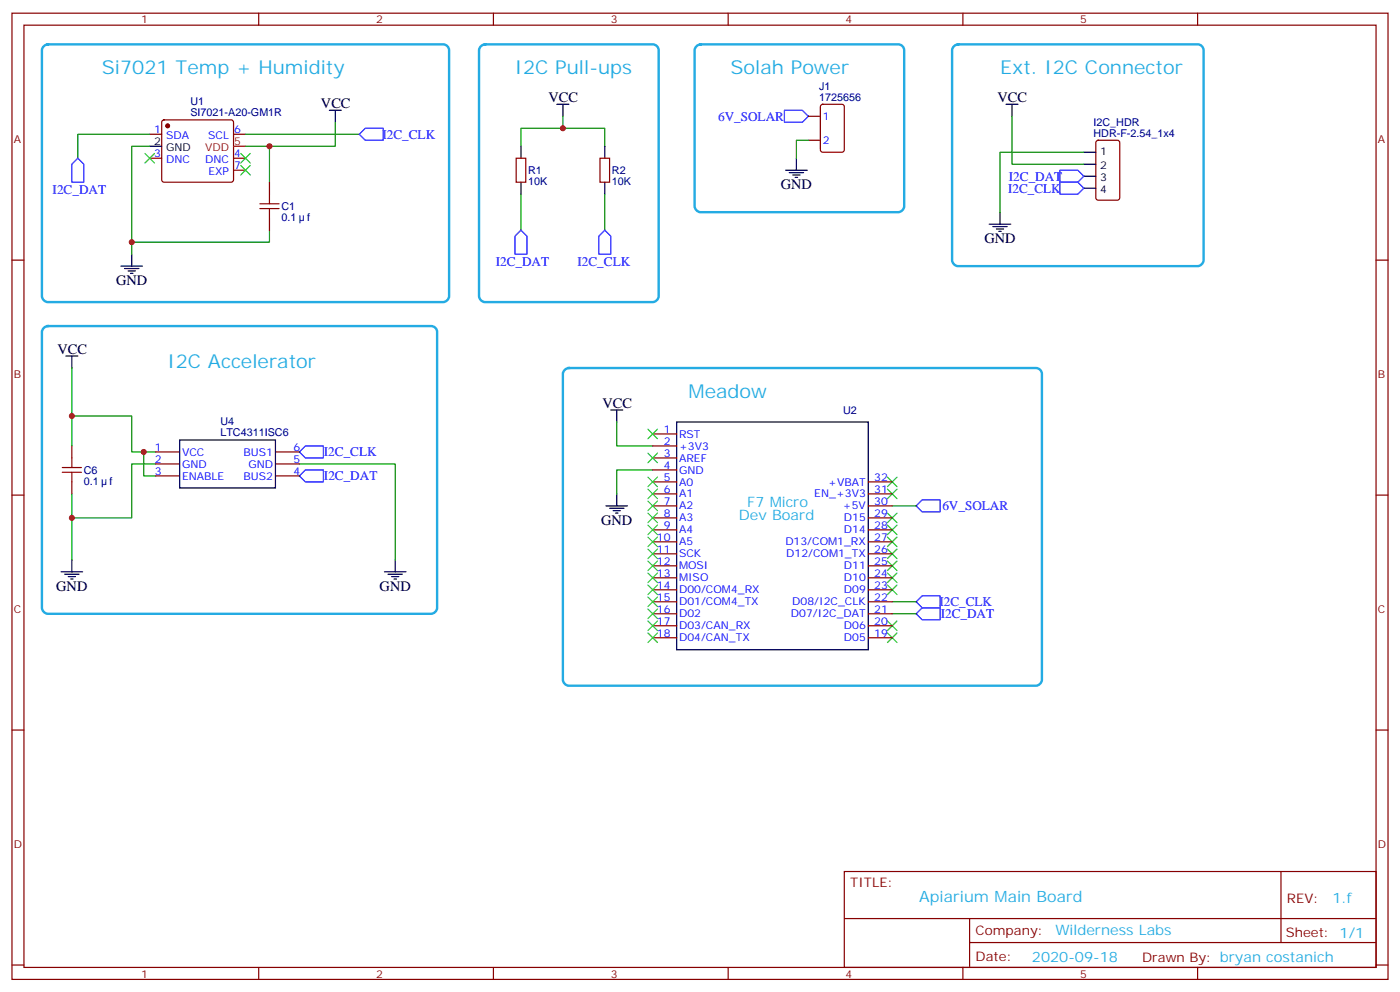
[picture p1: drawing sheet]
<svg xmlns="http://www.w3.org/2000/svg" width="412mm" height="292mm" viewBox="0 0 412 292" stroke-linecap="round" stroke-linejoin="round" font-family="sans-serif">
<g fill="none" stroke="#870000" stroke-width=".35">
<path d="M3.5 3.9h405.4v284.3h-405.4zM7.1 7.4h398.2v277.3h-398.2zM76.2 3.9v3.5M145.3 3.9v3.5M214.5 3.9v3.5M283.6 3.9v3.5M352.8 3.9v3.5M44.1 39.5h3.5M47.9 35.5l.4-.2h19.8l.5 .2 .2 .5v16.9l-.2 .5-.5 .2h-19.8l-.5-.2-.2-.5v-16.9zM68.8 39.5h3.5M238.1 34.2h3.6M241.9 30.9l.5-.2h5.6l.7 .4v13l-.5 .6-5.8 .1-.7-.5v-12.9z"/>
<path d="M44.1 46.6h3.5M68.8 46.6h3.5M68.8 50.1h3.5M79.4 53.6v3.6M152 46.6h2.9v7h-2.9zM176.7 46.6h2.9v7h-2.9zM238.1 41.3h3.6M323 41.5l.5-.2h5.6l.7 .4v16.5l-.4 .7h-5.9l-.7-.4v-16.5zM3.5 76.6h3.6M79.4 64.2v3.5M405.3 76.6h3.6M21.2 131.2v3.6"/>
<path d="M45.9 136.5h7M45.9 133h7M81.1 136.5h7.1M81.1 133h7.1M192.3 127.7h7M192.3 138.3h7M192.3 134.8h7M192.3 131.2h7M3.5 145.7h3.6M21.2 141.8v3.5M45.9 140.1h7M81.1 140.1h7.1"/>
<path d="M192.3 159.5h7M192.3 155.9h7M192.3 152.4h7M192.3 148.9h7M192.3 145.3h7M192.3 141.8h7M255.8 159.5h7M255.8 155.9h7M255.8 152.4h7M255.8 148.9h7M255.8 145.3h7M255.8 141.8h7"/>
<path d="M405.3 145.7h3.6M192.3 177.1h7M192.3 173.6h7M192.3 170h7M192.3 166.5h7M192.3 163h7M255.8 177.1h7M255.8 173.6h7M255.8 170h7M255.8 166.5h7M255.8 163h7M192.3 187.7h7"/>
<path d="M192.3 184.1h7M192.3 180.6h7M255.8 187.7h7M255.8 184.1h7M255.8 180.6h7M3.5 214.8h3.6M405.3 214.8h3.6M248.7 256.5h156.6v28.2h-156.6zM377.3 256.5v20.9M248.7 270.3h156.5M285.6 277.4h119.6M285.6 270.3v14.1"/>
<path d="M3.5 284h3.6M76.2 284.7v3.5M145.3 284.7v3.5M214.5 284.7v3.5M283.6 284.7v3.5M352.8 284.7v3.5M405.3 284h3.6"/>
</g>
<circle cx="49.4" cy="37" r=".53" fill="#870000" stroke="#870000" stroke-width=".35"/>
<g fill="none" stroke="#000" stroke-width=".35">
<path d="M97 32.5h3.5M98.8 32.5v3.5M164 30.7h3.6M165.8 30.7v3.5M296.3 30.7h3.6M298.1 30.7v3.5M44.1 43h3.5M153.5 43v3.6M153.5 53.6v3.6M178.2 43v3.6M178.2 53.6v3.6M231.4 50.1h6.4"/>
<path d="M232.5 50.8h4.2M233.5 51.5h2.2M234.2 52.2h.7M234.6 46.6v3.5M319.3 44.8h3.5M319.3 48.3h3.5M319.3 51.9h3.5M319.3 55.4h3.5M35.6 78.3h6.4M36.7 79h4.2M37.7 79.7h2.2M38.8 74.8v3.5"/>
<path d="M291.4 66h6.3M292.5 66.7h4.2M293.5 67.4h2.1M294.2 68.1h.7M294.6 62.4v3.6M38.5 80.4h.7M19.4 104.8h3.5M21.2 104.8v3.5M52.9 129.5h28.2v14.1h-28.2zM179.9 120.6h3.5M181.7 120.6v3.6M199.3 124.2h56.5v67h-56.5z"/>
<path d="M178.5 148.9h6.4M179.6 149.6h4.2M180.6 150.3h2.1M181.3 151h.7M181.7 145.3v3.6M18 168.3h6.3M19 169h4.3M20.1 169.7h2.1M20.8 170.4h.7M21.2 164.7v3.6M113.2 168.3h6.4M114.3 169h4.2"/>
<path d="M115.4 169.7h2.1M116.1 170.4h.7M116.4 164.7v3.6"/>
</g>
<path d="M68.8 43h3.5" fill="none" stroke="#f00" stroke-width=".35"/>
<g fill="none" stroke="#008700" stroke-width=".35">
<path d="M44.1 39.5h-21.2v7.1M72.3 39.5h33.5M98.8 36v7h-26.5M165.8 34.2v3.5h-12.3v5.3M165.8 37.7h12.4v5.3M298.1 34.2v14.1h21.2M44.1 43h-5.3v31.8M79.4 43v10.6M153.5 57.2v10.5M178.2 57.2v10.5M238.1 41.3h-3.5v5.3M319.3 44.8h-24.7v17.6"/>
<path d="M79.4 67.7v3.6h-40.6M21.2 108.3v14.1h17.6v10.6h7.1M21.2 122.4v8.8M42.3 133v7.1h3.6M45.9 136.5h-7.1v15.9h-17.6M88.2 136.5h28.2v28.2M181.7 124.2v7h10.6M192.3 138.3h-10.6v7M21.2 145.3v19.4M262.8 148.9h7.1M262.8 177.1h7.1M262.8 180.6h7.1"/>
</g>
<g fill="none" stroke="#3c3" stroke-width=".35">
<path d="M42.7 45.2l2.8 2.8M45.5 45.2l-2.8 2.8M70.9 45.2l2.8 2.8M70.9 48.7l2.8 2.8M73.7 45.2l-2.8 2.8M73.7 48.7l-2.8 2.8M190.9 126.3l2.8 2.8M190.9 133.3l2.8 2.9M193.7 126.3l-2.8 2.8M193.7 133.3l-2.8 2.9M190.9 140.4l2.8 2.8M190.9 143.9l2.8 2.9"/>
<path d="M190.9 147.5l2.8 2.8M190.9 151l2.8 2.8M190.9 154.5l2.8 2.8M190.9 158l2.8 2.9M193.7 140.4l-2.8 2.8M193.7 143.9l-2.8 2.9M193.7 147.5l-2.8 2.8M193.7 151l-2.8 2.8M193.7 154.5l-2.8 2.8M193.7 158l-2.8 2.9M261.4 158l2.8 2.9M261.4 154.5l2.8 2.8"/>
<path d="M261.4 151l2.8 2.8M261.4 143.9l2.8 2.9M261.4 140.4l2.8 2.8M264.2 158l-2.8 2.9M264.2 154.5l-2.8 2.8M264.2 151l-2.8 2.8M264.2 143.9l-2.8 2.9M264.2 140.4l-2.8 2.8M190.9 161.6l2.8 2.8M190.9 165.1l2.8 2.8M190.9 168.6l2.8 2.8M190.9 172.2l2.8 2.8"/>
<path d="M190.9 175.7l2.8 2.8M190.9 179.2l2.8 2.8M193.7 161.6l-2.8 2.8M193.7 165.1l-2.8 2.8M193.7 168.6l-2.8 2.8M193.7 172.2l-2.8 2.8M193.7 175.7l-2.8 2.8M193.7 179.2l-2.8 2.8M261.4 172.2l2.8 2.8M261.4 168.6l2.8 2.8M261.4 165.1l2.8 2.8M261.4 161.6l2.8 2.8"/>
<path d="M264.2 172.2l-2.8 2.8M264.2 168.6l-2.8 2.8M264.2 165.1l-2.8 2.8M264.2 161.6l-2.8 2.8M190.9 182.7l2.8 2.9M190.9 186.3l2.8 2.8M193.7 182.7l-2.8 2.9M193.7 186.3l-2.8 2.8M261.4 186.3l2.8 2.8M261.4 182.7l2.8 2.9M264.2 186.3l-2.8 2.8M264.2 182.7l-2.8 2.9"/>
</g>
<path d="M105.8 39.5l1.8-1.8h5.3v3.6h-5.3zM231.1 32.5h5.3l1.7 1.7-1.7 1.8h-5.3zM21.2 48.3l1.7-1.7 1.8 1.7v5.3h-3.5zM312.2 50.1h5.3l1.8 1.8-1.8 1.7h-5.3zM312.2 53.6h5.3l1.8 1.8-1.8 1.8h-5.3zM153.5 67.7l1.7 1.8v5.3h-3.5v-5.3zM178.2 67.7l1.7 1.8v5.3h-3.5v-5.3zM88.2 133l1.8-1.8h5.2v3.6h-5.2zM88.2 140.1l1.8-1.8h5.2v3.5h-5.2zM271.6 147.1h5.3v3.5h-5.3l-1.7-1.7zM271.6 175.3h5.3v3.6h-5.3l-1.7-1.8zM271.6 178.9h5.3v3.5h-5.3l-1.7-1.8z" fill="none" stroke="#00f" stroke-width=".35"/>
<path d="M76.6 60h5.6M79.4 57.2v2.8M76.6 61.4h5.6M79.4 61.4v2.8M18.3 139h5.7M18.3 137.6h5.7M21.2 134.8v2.8M21.2 139v2.8" fill="none" stroke="#a10000" stroke-width=".35"/>
<path d="M12.9 13.6l1.2-.5h116.4a1.76 1.76 0 0 1 1.8 1.7v72.3a1.89 1.89 0 0 1-1.8 1.8h-116.4a1.89 1.89 0 0 1-1.8-1.8v-72.3zM141.7 13.6l1.2-.5h49.4a1.76 1.76 0 0 1 1.7 1.7v72.3a1.89 1.89 0 0 1-1.7 1.8h-49.4a1.89 1.89 0 0 1-1.8-1.8v-72.3zM205.2 13.6l1.2-.5h58.2a1.76 1.76 0 0 1 1.7 1.7v45.9a1.89 1.89 0 0 1-1.7 1.7h-58.2a1.89 1.89 0 0 1-1.8-1.7v-45.9zM281 13.6l1.2-.5h70.6a1.76 1.76 0 0 1 1.7 1.7v61.8a1.89 1.89 0 0 1-1.7 1.7h-70.6a1.89 1.89 0 0 1-1.7-1.7v-61.8zM12.9 96.5l1.2-.5h112.9a1.76 1.76 0 0 1 1.8 1.7v81.2a1.89 1.89 0 0 1-1.8 1.7h-112.9a1.89 1.89 0 0 1-1.8-1.7v-81.2zM166.4 108.8l1.2-.5h137.6a1.76 1.76 0 0 1 1.7 1.8v89.9a1.89 1.89 0 0 1-1.7 1.8h-137.6a1.89 1.89 0 0 1-1.8-1.8v-89.9z" fill="none" stroke="#24abe3" stroke-width=".71"/>
<g fill="#c00">
<circle cx="38.8" cy="71.3" r=".88"/>
<circle cx="79.4" cy="43" r=".88"/>
<circle cx="165.8" cy="37.7" r=".88"/>
<circle cx="21.2" cy="122.4" r=".88"/>
<circle cx="21.2" cy="152.4" r=".88"/>
<circle cx="42.3" cy="133" r=".88"/>
</g>
<g font-size="5.6" fill="#23abe3">
<text x="30" y="21.9">Si7021 Temp + Humidity</text>
<text x="151.7" y="21.9">I2C Pull-ups</text>
<text x="215.2" y="21.9">Solah Power</text>
<text x="294.6" y="21.9">Ext. I2C Connector</text>
<text x="49.4" y="108.3">I2C Accelerator</text>
<text x="202.8" y="117.1">Meadow</text>
</g>
<text font-size="4.6" fill="#23abe3" x="270.8" y="265.5">Apiarium Main Board</text>
<g font-size="4.2">
<text x="161.6" y="30">VCC</text>
<text x="293.9" y="30">VCC</text>
<text x="94.5" y="31.8">VCC</text>
<text x="230" y="55.7">GND</text>
<text x="290" y="71.6">GND</text>
<text x="34.2" y="84">GND</text>
<text x="16.9" y="104.1">VCC</text>
<text x="177.4" y="119.9">VCC</text>
<text x="177.1" y="154.5">GND</text>
<text x="16.6" y="173.9">GND</text>
<text x="111.8" y="173.9">GND</text>
</g>
<g font-size="4.2" fill="#23abe3">
<text x="220.1" y="149.2">F7 Micro</text>
<text x="217.7" y="153.1">Dev Board</text>
<text x="392.5" y="265.7">1.f</text>
<text x="310.9" y="275.3">Wilderness Labs</text>
<text x="304" y="283.1">2020-09-18</text>
</g>
<g font-size="3.9" fill="#00f">
<text x="211.5" y="35.5">6V_SOLAR</text>
<text x="112.7" y="40.8">I2C_CLK</text>
<text x="297.2" y="53.2">I2C_DAT</text>
<text x="15.5" y="57.1">I2C_DAT</text>
<text x="297" y="56.7">I2C_CLK</text>
<text x="146" y="78.3">I2C_DAT</text>
<text x="170.1" y="78.3">I2C_CLK</text>
<text x="95.4" y="134.3">I2C_CLK</text>
<text x="95.4" y="141.3">I2C_DAT</text>
<text x="277.6" y="150.1">6V_SOLAR</text>
<text x="276.7" y="178.4">I2C_CLK</text>
<text x="277.1" y="181.9">I2C_DAT</text>
</g>
<g font-size="3.9" fill="#800">
<text x="250.5" y="261.1">TITLE:</text>
<text x="379.1" y="265.7">REV:</text>
<text x="287.4" y="275.3">Company:</text>
<text x="378.7" y="275.9">Sheet: 1/1</text>
<text x="287.4" y="282.9">Date:</text>
<text x="336.4" y="283">Drawn By: bryan costanich</text>
</g>
<g font-size="3.2" fill="#800">
<text x="41.6" y="6.9">1</text>
<text x="110.8" y="6.9">2</text>
<text x="179.9" y="6.9">3</text>
<text x="249.1" y="6.9">4</text>
<text x="318.2" y="6.9">5</text>
<text x="4.1" y="42">A</text>
<text x="405.9" y="42">A</text>
<text x="4.1" y="111.1">B</text>
<text x="405.9" y="111.1">B</text>
<text x="4.1" y="180.3">C</text>
<text x="405.9" y="180.3">C</text>
<text x="4.1" y="249.4">D</text>
<text x="405.9" y="249.4">D</text>
<text x="41.6" y="287.7">1</text>
<text x="110.8" y="287.7">2</text>
<text x="179.9" y="287.7">3</text>
<text x="249.1" y="287.7">4</text>
<text x="318.2" y="287.7">5</text>
</g>
<g font-size="3.2" fill="#000080">
<text x="241.3" y="29.6">1725656</text>
<text x="241.3" y="26.5">J1</text>
<text x="56.1" y="34.2">SI7021-A20-GM1R</text>
<text x="56.1" y="31">U1</text>
<text x="322.1" y="40.2">HDR-F-2.54_1x4</text>
<text x="322.1" y="37">I2C_HDR</text>
<text x="155.6" y="51.2">R1</text>
<text x="180.3" y="51.2">R2</text>
<text x="155.6" y="54.4">10K</text>
<text x="180.3" y="54.4">10K</text>
<text x="82.9" y="65">0.1</text>
<text x="82.9" y="61.8">C1</text>
<text x="90.5" y="65">f</text>
<text x="64.9" y="125.1">U4</text>
<text x="248.4" y="121.8">U2</text>
<text x="64.9" y="128.3">LTC4311ISC6</text>
<text x="24.7" y="142.6">0.1</text>
<text x="24.7" y="139.4">C6</text>
<text x="32.3" y="142.6">f</text>
</g>
<g font-size="3.2" fill="#00f">
<text x="242.4" y="35.3">1</text>
<text x="45.4" y="39.2">1</text>
<text x="48.9" y="40.9">SDA</text>
<text x="61.3" y="40.9">SCL</text>
<text x="69" y="39.2">6</text>
<text x="45.4" y="46.2">3</text>
<text x="48.9" y="48">DNC</text>
<text x="60.5" y="48">DNC</text>
<text x="69" y="46.2">4</text>
<text x="242.4" y="42.3">2</text>
<text x="61.4" y="51.5">EXP</text>
<text x="69" y="49.7">7</text>
<text x="195.5" y="127.4">1</text>
<text x="195.5" y="130.9">2</text>
<text x="200" y="128.8">RST</text>
<text x="45.6" y="132.6">1</text>
<text x="45.6" y="136.2">2</text>
<text x="53.6" y="134.1">VCC</text>
<text x="53.6" y="137.6">GND</text>
<text x="71.8" y="134.1">BUS1</text>
<text x="73.2" y="137.6">GND</text>
<text x="86.4" y="136.2">5</text>
<text x="86.4" y="132.6">6</text>
<text x="195.5" y="137.9">4</text>
<text x="195.5" y="134.4">3</text>
<text x="200" y="135.8">AREF</text>
<text x="200" y="132.3">+3V3</text>
<text x="45.6" y="139.7">3</text>
<text x="53.6" y="141.1">ENABLE</text>
<text x="71.8" y="141.1">BUS2</text>
<text x="86.4" y="139.7">4</text>
<text x="195.5" y="141.5">5</text>
<text x="200" y="142.9">A0</text>
<text x="200" y="139.3">GND</text>
<text x="244" y="142.9">+VBAT</text>
<text x="257.5" y="141.5">32</text>
<text x="195.5" y="148.5">7</text>
<text x="195.5" y="145">6</text>
<text x="200" y="149.9">A2</text>
<text x="200" y="146.4">A1</text>
<text x="239.9" y="146.4">EN_+3V3</text>
<text x="248.3" y="149.9">+5V</text>
<text x="257.5" y="148.5">30</text>
<text x="257.5" y="145">31</text>
<text x="195.5" y="155.6">9</text>
<text x="195.5" y="152">8</text>
<text x="200" y="153.5">A3</text>
<text x="248.6" y="153.5">D15</text>
<text x="257.5" y="155.6">28</text>
<text x="257.5" y="152">29</text>
<text x="193.5" y="159.1">10</text>
<text x="200" y="160.5">A5</text>
<text x="200" y="157">A4</text>
<text x="231.3" y="160.5">D13/COM1_RX</text>
<text x="248.6" y="157">D14</text>
<text x="257.5" y="159.1">27</text>
<text x="193.5" y="166.2">12</text>
<text x="193.5" y="162.6">11</text>
<text x="200" y="167.6">MOSI</text>
<text x="200" y="164">SCK</text>
<text x="231.6" y="164">D12/COM1_TX</text>
<text x="248.6" y="167.6">D11</text>
<text x="257.5" y="166.2">25</text>
<text x="257.5" y="162.6">26</text>
<text x="193.5" y="173.2">14</text>
<text x="193.5" y="169.7">13</text>
<text x="200" y="171.1">MISO</text>
<text x="248.6" y="171.1">D10</text>
<text x="257.5" y="173.2">23</text>
<text x="257.5" y="169.7">24</text>
<text x="193.5" y="176.7">15</text>
<text x="200" y="178.2">D01/COM4_TX</text>
<text x="200" y="174.6">D00/COM4_RX</text>
<text x="233.4" y="178.2">D08/I2C_CLK</text>
<text x="248.6" y="174.6">D09</text>
<text x="257.5" y="176.7">22</text>
<text x="193.5" y="183.8">17</text>
<text x="193.5" y="180.3">16</text>
<text x="200" y="185.2">D03/CAN_RX</text>
<text x="200" y="181.7">D02</text>
<text x="233" y="181.7">D07/I2C_DAT</text>
<text x="248.6" y="185.2">D06</text>
<text x="257.5" y="183.8">20</text>
<text x="257.5" y="180.3">21</text>
<text x="193.5" y="187.3">18</text>
<text x="200" y="188.7">D04/CAN_TX</text>
<text x="248.6" y="188.7">D05</text>
<text x="257.5" y="187.3">19</text>
</g>
<g font-size="3.2">
<text x="45.4" y="42.7">2</text>
<text x="48.9" y="44.4">GND</text>
<text x="324.1" y="45.5">1</text>
<text x="324.1" y="49.7">2</text>
<text x="324.1" y="53.3">3</text>
<text x="324.1" y="56.8">4</text>
</g>
<g font-size="3.2" fill="#f00">
<text x="60.4" y="44.4">VDD</text>
<text x="69" y="42.7">5</text>
</g>
</svg>
